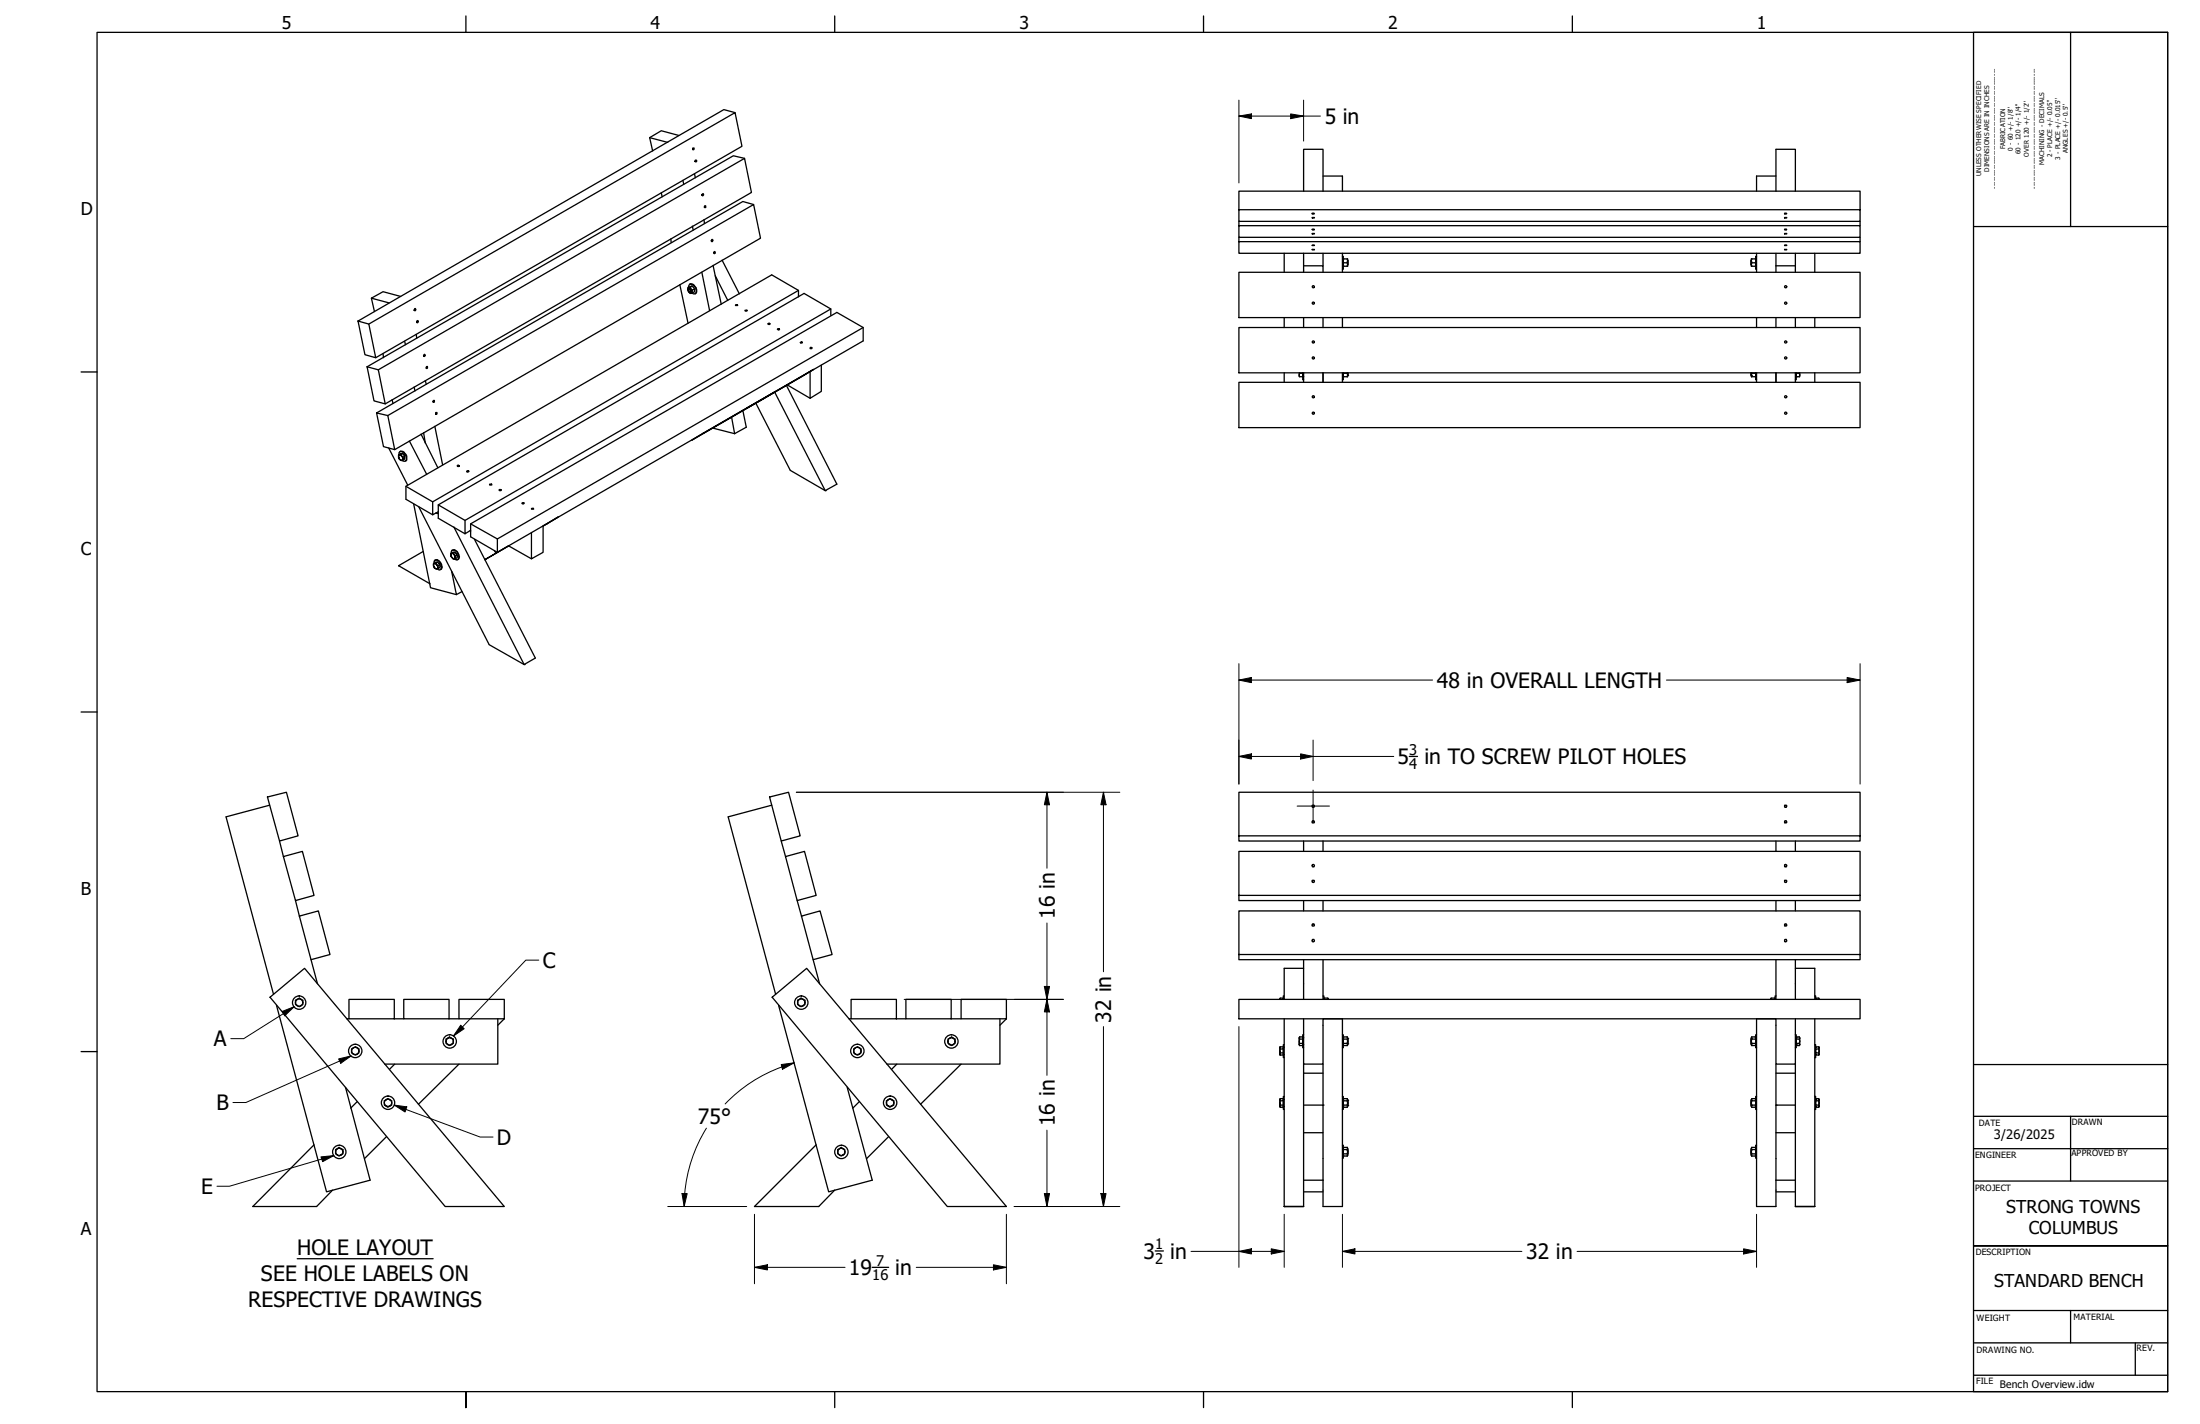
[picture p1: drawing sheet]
<svg xmlns="http://www.w3.org/2000/svg" width="432mm" height="279mm" viewBox="0 0 432 279" stroke-linecap="round" stroke-linejoin="round" font-family="sans-serif">
<!-- layer: Visible (ANSI) -->
<g fill="none" stroke="#000" stroke-width=".25">
<path d="M127.5 27l3.6 .9M127.5 27l.6 2.6M129.8 37.8l.2 .8M133.3 26.6l-3.5-.9-2.3 1.3M134 35.4l.2 .8M136 29h.2l-.1 .4h-.1zM136.3 34.1l.2 .8M144.3 22.1l-2.2-.6-71.8 41.5M146.1 31.1l-2.2-.5-71.8 41.4M255.9 37.5v-8.2h3.8v8.2M259.7 34.5h3.8v3M348.6 37.5v-8.2h3.8v8.2"/>
<path d="M348.6 34.5h-3.8v3M72.9 58.5l.6 2.6M78.7 58.2l-3.5-1-2.3 1.3 3.5 .9M131.7 46.9v.7M133.4 55.9l1.6 7.5M135 56.5a.42 .42 0 0 1 .5-.1 .42 .42 0 0 1 .2 .4l.2 .1v.5a.48 .48 0 0 1-.6 .1 .48 .48 0 0 1-.3-.4zM135 56.5l.6-.3a.55 .55 0 0 1 .7 .5v.5l-.4 .3M135 56.5a.67 .67 0 0 1 .7 .3 .67 .67 0 0 1-.1 .8v-.1a.74 .74 0 0 1-.6-1zM135.1 56.4a.56 .56 0 0 1 .4-.6 .56 .56 0 0 1 .6 .2 1.17 1.17 0 0 1 .3 1.7l-.6-.2M135.1 56.9a.25 .25 0 0 1 .3-.3 .25 .25 0 0 1 .2 .3l.1 .3-.3 .1M135.1 56.8a.28 .28 0 0 1 .4 .1 .28 .28 0 0 1-.1 .4zM135.2 56.6h.1"/>
<path d="M135.4 55.8a1.18 1.18 0 0 1 1.3 1.6l-.2 .3M135.4 57.3h.1M135.6 57.3h.1M135.9 44.4l.2 .7M135.9 56.1l-.4 .3M136.3 56.7l-.4 .2M137.8 53.4l1.5 7.6M138.2 43.1l.1 .8M139.7 47a.22 .22 0 0 1 .3 .2 .22 .22 0 0 1-.3 .2zM140 52.1l1.6 7.6M140.4 54.1l2.4 4.8M141.7 51.1l3.4 6.6"/>
<path d="M144.4 59.8h.3l.1 .1h-.4zM147.9 40.1l-2.1-.6-71.9 41.5M156.7 58.3v-1.3l-5.2-3.1-71.8 41.5v2.6l5.2 3M156.7 57l-71.8 41.5-5.2-3.1M243.2 53.4h121.9v8.9h-121.9zM243.2 41.1h121.9v2.3h-121.9v-5.9h121.9v3.6M243.2 43.4v3.2h121.9v-2.3h-121.9M243.2 46.6v3.1h121.9v-2.3h-121.9M252.1 49.7v3.7M255.9 52.2h3.8v1.2M255.9 49.7v3.7M257.6 42.7l.4 .1z"/>
<path d="M257.6 41.8l.4 .1-.4 .1zM257.6 45.8l.4 .1zM257.6 45h.4l-.4 .1zM257.6 48.9l.4 .1zM257.6 48.1l.4 .1zM259.7 49.7v2.5M263.5 50.3h.2v2.5h-.2M263.5 49.7v3.7M263.7 52.2h.8v-1.4l-.1 1.4M263.7 50.8h.7M263.7 50.8v1.4M263.7 51.6h.7"/>
<path d="M264.5 51.1v.9zM343.7 51.1v.9zM343.8 50.8v1.4M343.8 51.6h.7M344.5 50.8h-.8v1.4h.9M344.6 50.8l-.1 1.4M344.8 50.3h-.2v2.5h.2M344.8 49.7v3.7M348.6 49.7v3.7M348.6 52.2h3.8M350.3 42.7l.4 .1zM350.3 41.8l.4 .1-.4 .1z"/>
<path d="M350.3 45.8l.4 .1zM350.3 45h.4l-.3 .1zM350.3 48.9l.4 .1zM350.3 48.1l.4 .1zM352.4 49.7v3.7M356.2 49.7v3.7M365.1 43.4v.9M365.1 46.6v.8M70.3 63l2.1 .6 1.3 6.6-2.1-.6zM72.1 72l2.2 .6 1.3 6.6-2.2-.5zM72.4 63.6l71.9-41.5 1.3 6.6-71.9 41.5M74.3 72.6l71.8-41.5 1.4 6.7-71.9 41.4"/>
<path d="M75.2 69.4l.1 .8M77 78.4l.1 .8M79.4 67l.2 .6M81.3 75.9l.1 .8M81.4 60.6v-.1a.2 .2 0 0 1 .2 .3 .2 .2 0 0 1-.3 .1zM81.7 65.6l.1 .8M81.9 62.9h.1a.22 .22 0 0 1 .1 .3 .22 .22 0 0 1-.2 .1zM83.5 74.7l.2 .7M83.7 72l.1-.1a.19 .19 0 0 1 .1 .2 .19 .19 0 0 1-.2 .1zM146.2 60.9l.4 .1h-.3zM150.7 63.5h.4a.22 .22 0 0 1-.2 .2 .22 .22 0 0 1-.2-.2zM152 77h.1"/>
<path d="M152.1 77l9.9 19.3M152.7 64.5h.2l.1 .2-.2 .1-.2-.2zM154.3 75.6l10 19.4-2.3 1.3-6.9-4-6.8-13.2M154.5 75.5l4.5 2.6M157.1 67.1h.3a.18 .18 0 0 1-.1 .2 .18 .18 0 0 1-.2-.1zM159.1 68.2h.2a.17 .17 0 0 1-.1 .2 .17 .17 0 0 1-.2-.2zM161.2 71.6v5.2l-2.2 1.3v-5.2M163.1 61.9v-1.3l-5.3-3-71.8 41.5v2.6l5.3 3M163.1 60.6l-71.8 41.5-5.3-3M169.4 64.3l-71.8 41.4-5.2-2.9M243.2 64.3h121.9v8.9h-121.9zM243.2 75h121.9v8.9h-121.9z"/>
<path d="M252.1 62.3v2M252.1 73.2v1.8M255 73.6l.1 .3zM255 73.2v.4M255.1 73.2h.6v1.3h.2M255.1 73.2l-.1 .4M255.1 73.2h.1M255.7 73.2v.7h-.6M255.7 73.9h.1M255.9 62.3v2M255.9 73.2v1.8M259.7 62.3v2"/>
<path d="M259.7 73.2v1.8M263.5 62.3v2M263.5 73.2v1.8M263.7 73.2v1.3h-.2M263.7 73.2v.7M263.7 73.2h.7M264.4 73.2v.7M264.5 73.7h.1M264.5 73.7v-.5v.7h-.8M264.6 73.2l-.1 .5M343.7 73.2v.5M343.7 73.7h.1"/>
<path d="M343.7 73.7v-.5v.7h.9M343.8 73.2v.7M343.8 73.2h.1M343.8 73.2h.7M344.5 73.9l.1-.7v1.3h.2M344.8 62.3v2M344.8 73.2v1.8M348.6 62.3v2M348.6 73.2v1.8M352.4 62.3v2M352.4 73.2v1.8M352.6 73.2v1.3h-.2"/>
<path d="M352.6 73.9h.1M352.6 73.9h.5M353.1 73.2h.1M353.1 73.2h-.5v.7M353.1 73.2l.1 .4M353.2 73.6l-.1 .3M353.2 73.2v.4M356.2 62.3v2M356.2 73.2v1.8M73.9 81l2.2 .5 1.4 6.7-2.2-.6zM76.1 81.5l71.8-41.4 1.4 6.6-71.8 41.5M76.3 87.9l3.7 7.3"/>
<path d="M78.2 89.2h.2l-.2 .3zM78.2 89.5l.2 .6zM78.3 89.2a.47 .47 0 0 1 .2-.6 .47 .47 0 0 1 .7 .2l.2 .3a.89 .89 0 0 1 0 1.4l-.5-.2M78.4 89.2h.3l.1 .3zM78.4 90.1l.4 .2zM78.5 88.6a.79 .79 0 0 1 1.1 .5l.2 .4a.68 .68 0 0 1-.2 .9M78.7 89.2l.4-.2h-.4l-.5 .2M78.8 89h.1M78.8 89.5l.3 .2a.39 .39 0 0 1-.3 .6 .47 .47 0 0 0 .3-.4 .47 .47 0 0 0-.3-.4zM79.1 89l.3 .5-.3 .2M79.2 89.2h.1M79.4 89.5v.6l-.3 .2"/>
<path d="M79.4 89.7v.1M80.3 86.5l3.4 6.5M81.2 98.9l3.3 16.4 5.1 1.4M82.2 99.5l13.8 27 6.9 3.9 2.2-1.3-12-23.3M82.6 85.2l3.3 6.6M83.1 84.9l.4 2.1M84.9 98.5v2.5l1.1-.6M85.3 83.7l1.6 7.5M91.7 92.4l.3 .1a.22 .22 0 0 1-.2 .1 .22 .22 0 0 1-.2-.1zM98 96.1l.1-.1 .3 .2-.4 .1zM104.4 99.7h.2l.1 .2h-.4zM135.8 86.4l23.9-13.9z"/>
<path d="M139.9 84l4.3 1.1M143.6 81.9l.6 3.2M145.8 80.5l.7 3.3-2.3 1.3M146.6 80.1l5.4-3.1zM162 96.3h.1M78.2 111h.1M78.2 111l6.2 3.6M83.1 108.2l-4.9 2.8M85.1 110.6h.2l-.2 .2zM85.1 110.8l.2 .6zM85.2 110.5v-.1a.47 .47 0 0 1 .2-.5 .47 .47 0 0 1 .5 .1 1.49 1.49 0 0 1 .7 1.6 .47 .47 0 0 1-.4 .3 .47 .47 0 0 1-.4-.3M85.3 110.6l.2-.1 .2 .2z"/>
<path d="M85.3 111.4l.4 .2zM85.3 109.9a1.09 1.09 0 0 1 1.4 1.1v.6l-.3 .2M85.5 100.7l.5 .1M85.5 110.5l.4-.2h-.4l-.4 .3M85.7 110.3h.1M85.7 110.7l.2 .3v.6h-.1a.51 .51 0 0 0-.1-.9zM85.9 110.3l.5 .5-.5 .2M86.1 110.6h.1M86.4 111.1h.1M86.4 110.8v.5l-.5 .3M88.5 108.6l.2-.1-.2 .4zM88.5 108.9l.2 .5z"/>
<path d="M88.6 112.1l1 4.6 1.1-.6M88.7 108.5h.3l.2 .3zM88.7 109.4l.5 .2h-.3zM88.8 107.9a1.06 1.06 0 0 1 1.3 1.2v.5l-.3 .2M89 108.5l.3-.1-.7 .1a.52 .52 0 0 1 .3-.6 .52 .52 0 0 1 .7 .4 .92 .92 0 0 1 .1 1.6l-.5-.3M89.1 108.4h.1M89.1 103.4l13.8 27M89.2 108.8l.2 .3v.5h-.2a.41 .41 0 0 0 0-.6zM89.3 108.4l.4 .5-.3 .2M89.5 108.6h.1M89.7 109.1h.1M89.7 108.9v.5l-.3 .2"/>
<path d="M91.3 102.1v2.6l1.1-.6M92.3 104.1l.1 .1M97.6 105.7v2.7l71.8-41.5v-2.6l-5.1-3-71.9 41.5v2.5l5.2 3.1M99.8 107.1l-4.6 2.7 2.2-1.3-.4-.5M99.8 107.1l-2.4 1.4M99.8 107.1l4.5 2.5M106.6 103.2l3-1.8zM106.6 103.2v5.2l-2.3 1.2v-5.1M102.9 130.4h.1M52.5 156.4l3.7-1 2.3 8.6-3.6 1zM52.9 158l-8.5 2.3 9.3 34.8M151 156.4l3.8-1 2.3 8.6-3.8 1z"/>
<path d="M151.5 158l-8.6 2.3 9.3 34.8M54.9 165l.7 3.1M55.6 168.1l3.8-1.1 2.2 8.7-3.6 1zM58 176.7l.8 3M58.8 179.7l3.7-1 2.3 8.6-3.8 1zM153.3 165l.9 3.1M154.2 168.1l3.7-1.1 2.3 8.7-3.7 1zM156.5 176.7l.8 3M157.3 179.7l3.7-1 2.3 8.6-3.7 1zM243.2 164h121.9v1h-121.9v-9.6h121.9v8.6M243.2 175.7h121.9v1h-121.9v-9.7h121.9v8.7M255.9 165v2"/>
<path d="M255.9 176.7v2M257.6 169.7h.3a.24 .24 0 0 1 0 .3 .24 .24 0 0 1-.3 0zM259.7 165v2M259.7 176.7v2M348.6 165v2M348.6 176.7v2M350.3 169.7h.3a.24 .24 0 0 1 0 .3 .24 .24 0 0 1-.3 0zM352.4 165v2M352.4 176.7v2M53 195.7l6.8-5.7 39.2 46.7h-11.6zM54.3 197.3l9.8 36.5 8.5-2.2-4.8-18.2M58.4 196.1h.7"/>
<path d="M59.1 196.1a.72 .72 0 0 1 .2 1.1 .72 .72 0 0 1-1.1 0 .72 .72 0 0 1 .2-1.1M59.1 196.1l-.3-.3-.5 .3M59.1 196.1l.3 .2v.8l-.6 .4-.8-.4v-.8l.3-.2M61 188.3l1.3 4.7M68.1 199.9h.4M68.5 196.1h8.9v3.8h-8.9zM77.4 199.9h1.8M79.2 196.1h8.9v3.8h-8.9zM88.1 199.9h2M90.1 196.1h8.9v3.8h-8.9zM97.7 199.9v8.9h-22.2M99 199.9l-1.3 1.3"/>
<path d="M151.6 195.7l6.7-5.7 39.2 46.7h-11.6zM152.8 197.3l9.8 36.5 8.6-2.2-4.9-18.2M156.5 196.3l.7-.5 .8 .5v.8l-.8 .4-.7-.4zM159.6 188.3l1.3 4.7M166.6 199.9h.4M167 196.1h8.9v3.8h-8.9zM175.9 199.9h1.9M177.8 196.1h8.9v3.8h-8.9zM186.7 199.9h1.9M188.6 196.1h8.9v3.8h-8.9zM196.3 199.9v8.9h-22.2M197.5 199.9l-1.2 1.3"/>
<path d="M243.2 196.1h121.9v3.8h-121.9zM243.2 187.3h121.9v1h-121.9v-9.6h121.9v8.6M251.9 196h.1M252.1 199.9v36.8M252.1 195.4h-.2v.7v-.3h-.6l-.1 .3 .1-.3M255.9 199.9v8.9h3.8v-8.9h3.8v36.8h-3.8v-14.5M255.9 190h-3.8v6.1M255.9 188.3v7.8M257.6 184.3h.3l.1 .2v.2l-.3 .1-.1-.1zM259.7 195.4h.1v.7l.1-.3M259.7 188.3v7.8M259.9 195.8l-.1 .2"/>
<path d="M260.6 195.8l.1 .3-.1-.3h-.7M347.6 195.8v.3v-.3h.7M348.3 195.8l.1 .2M348.6 195.4h-.2v.7l-.1-.3M348.6 188.3v7.8M350.4 184.3h.2l.1 .2v.2l-.3 .1-.1-.1zM352.4 188.3v7.8M352.4 190h3.8v6.1M352.4 199.9v8.9h-3.8v-8.9h-3.8v36.8h3.8v-14.5M356.2 195.4h.2v.7v-.3h.6v.3v-.3M356.2 199.9v36.8M356.4 196h.1"/>
<path d="M70.1 216.2l-1.3 1.2M75.4 216l.7-.4 .8 .4v.8l-.8 .5-.7-.5zM77.5 208.8l-1 1M87.5 204.3v.4l.7 .4 .8-.4v-.4M87.5 204.3a.72 .72 0 0 0 .8 .8 .72 .72 0 0 0 .7-.8M87.9 203.7l.3-.2 .8 .4v.4M87.9 203.7l-.4 .2v.4M87.9 203.7a.72 .72 0 0 1 1.1 .6M87.9 203.7l-.4 .6M90.1 208.8l-8 7.9M167.9 206.8a.79 .79 0 0 1-.3-.8 .79 .79 0 0 1 .7-.6 .76 .76 0 0 1 .8 .6 .76 .76 0 0 1-.4 .8M167.9 206.8l.4 .2 .4-.2"/>
<path d="M167.9 206.8h.7M168.6 206.8a.72 .72 0 0 0 .2-1.1 .72 .72 0 0 0-1.1 0 .72 .72 0 0 0 .2 1.1M168.7 216.2l-1.3 1.2M174 216l.7-.4 .7 .4v.8l-.7 .5-.7-.5zM176 208.8l-1 1M187.1 203.7a.72 .72 0 0 0-1 .4 .72 .72 0 0 0 .5 1 .72 .72 0 0 0 .9-.8M187.1 203.7l.4 .6M187.1 203.7l-.3-.2-.7 .4v.8l.7 .4 .7-.4v-.4M187.1 203.7l.4 .2v.4M188.6 208.8l-7.9 7.9M251.2 217l.1 .3zM251.2 206.8l.1 .2z"/>
<path d="M251.3 215.6h.6v.4h-.6M251.3 205.4h.6v.4h-.6M251.3 216.8h.6M251.3 206.6h.6M251.3 215.6v.4M251.3 205.4v.4M251.3 215.6l-.1 1.4 .1-1M251.3 205.4l-.1 1.4 .1-1M251.9 216v1.3h-.6M251.9 215.7h.1M251.9 217.1h.1M251.9 205.8v1.2h-.6"/>
<path d="M251.9 205.5h.1M251.9 206.9h.1M252.1 215.1h-.2v2.6h.2M252.1 205h-.2v2.5h.2M255 204.9l.1 .2zM255.1 203.5h.6v.4h-.6M255.1 204.7h.6M255.1 203.5v.4M255.1 203.5l-.1 1.4 .1-1M255.7 203.9v1.2h-.6M255.7 203.6h.1M255.7 205h.1"/>
<path d="M255.9 203h-.2v2.6h.2M255.9 216.8h3.8v5.4h-3.8M255.9 210.6h3.8M255.9 208.8v27.9M259.7 216.8h.1M259.7 208.8v8M263.5 203h.2v2.6h-.2M263.5 215.1h.2v2.6h-.2M263.7 217.1v.2M263.7 205v.1M263.7 215.6v1.7M263.7 203.5v1.6"/>
<path d="M263.7 215.6h.7M263.7 216.8h.7M263.7 217.3h.7M263.7 216h.7M263.7 215.6v.1M263.7 203.9h.7M263.7 204.7h.7M263.7 205.1h.7M264.4 203.5h-.7v.1M264.4 215.6v1.7M264.4 203.5v1.6M264.5 215.9v1"/>
<path d="M264.5 215.9h.1M264.5 216.9h.1M264.5 203.8v1M264.5 203.8h.1M264.5 204.8h.1M343.7 215.9v1M343.7 216.9h.1M343.7 215.9h.1M343.7 203.8v1M343.7 204.8h.1M343.7 203.8h.1M343.8 216.8h.7"/>
<path d="M343.8 217.3h.7M343.8 216h.7M343.8 215.6v1.7M343.8 203.5v1.6M343.8 203.9h.7M343.8 203.5h.7M343.8 204.7h.7M343.8 205.1h.7M344.5 215.6l.1 .1M344.5 203.5l.1 .1M344.5 215.6v1.7M344.5 203.5v1.6"/>
<path d="M344.5 215.6h-.7l-.1 .1 .1 1.6M344.6 217.1l-.1 .2M344.6 205l-.1 .1M344.8 203h-.2v2.6h.2M344.8 215.1h-.2v2.6h.2M348.6 210.6h3.8M348.6 216.8h.1M348.6 208.8v8M352.4 216.8h-3.8v5.4h3.8M352.4 203h.2v2.6h-.2M352.4 208.8v27.9M352.6 204.7v.4h.5"/>
<path d="M352.6 205h.1M352.6 203.6h.1M353.1 203.9h-.5v.8h.5M353.1 203.5h-.5v.4M353.1 203.5v.4M353.1 203.9v1.2M353.1 203.5v1.6M356.2 215.1h.2v2.6h-.2M356.2 205h.2v2.5h-.2M356.4 217.1h.1M356.4 215.7h.1M356.4 206.9h.1"/>
<path d="M356.4 205.5h.1M356.4 216.8v.5h.6M356.4 206.6v.4h.6M357 215.6h-.6v.4M357 205.4h-.6v.4M357 215.6v.4M357 216v1.3M357 205.4v.4M357 205.8v1.2M357 205.4v1.6M357 215.6v1.7M357 216h-.6v.8h.6"/>
<path d="M357 205.8h-.6v.8h.6M61.6 224.6l-12 12.1h12.5l3.2-3.2M65.9 225.6l.6-.5 .8 .5v.8l-.8 .4-.6-.4zM75.9 223l-4.4 4.3M160.2 224.6l-12.1 12.1h12.6l3.1-3.2M164.4 225.6l.7-.5 .7 .5v.8l-.7 .4-.7-.4zM174.4 223l-4.3 4.3M252.1 236.7h.1M252.1 236.7h3.8zM255.9 233.8h3.8M255.9 231.6h3.8M263.5 224.7h.2v2.5h-.2"/>
<path d="M263.7 226.7v.1M263.7 225.1v1.7M263.7 225.6h.7M263.7 226.4h.7M263.7 226.8h.7M264.4 225.1h-.7v.2M264.4 225.1v1.7M264.5 225.5v1zM343.7 225.5v1zM343.8 225.1v1.7M343.8 225.6h.7M343.8 225.1h.7"/>
<path d="M343.8 226.4h.7M343.8 226.8h.7M344.5 225.1l.1 .2M344.5 225.1v1.7M344.6 226.7l-.1 .1M344.8 224.7h-.2v2.5h.2M348.6 231.6h3.8M348.6 233.8h3.8M352.4 236.7h3.8z"/>
<circle cx="136.6" cy="31.6" r=".18"/>
<circle cx="137.9" cy="38.2" r=".19"/>
<circle cx="138.4" cy="40.5" r=".16"/>
<circle cx="140.3" cy="49.5" r=".18"/>
<circle cx="257.8" cy="59.5" r=".21"/>
<circle cx="257.8" cy="56.3" r=".21"/>
<circle cx="350.5" cy="59.5" r=".21"/>
<circle cx="350.5" cy="56.3" r=".21"/>
<circle cx="83.3" cy="69.8" r=".18"/>
<circle cx="85.1" cy="78.7" r=".16"/>
<circle cx="257.8" cy="70.2" r=".21"/>
<circle cx="257.8" cy="77.9" r=".21"/>
<circle cx="257.8" cy="67.1" r=".21"/>
<circle cx="350.5" cy="70.2" r=".21"/>
<circle cx="350.5" cy="77.9" r=".21"/>
<circle cx="350.5" cy="67.1" r=".21"/>
<circle cx="85.6" cy="81.1" r=".16"/>
<circle cx="89.9" cy="91.4" r=".17"/>
<circle cx="96.3" cy="95.1" r=".18"/>
<circle cx="102.6" cy="98.7" r=".18"/>
<circle cx="257.8" cy="81.1" r=".21"/>
<circle cx="350.5" cy="81.1" r=".21"/>
<circle cx="257.8" cy="158.2" r=".24"/>
<circle cx="350.5" cy="158.2" r=".24"/>
<circle cx="257.8" cy="161.2" r=".24"/>
<circle cx="257.8" cy="172.9" r=".24"/>
<circle cx="350.5" cy="172.9" r=".24"/>
<circle cx="350.5" cy="161.2" r=".24"/>
<circle cx="58.7" cy="196.7" r="1.31"/>
<circle cx="157.3" cy="196.7" r="1.31"/>
<circle cx="157.3" cy="196.7" r=".72"/>
<circle cx="257.8" cy="181.5" r=".24"/>
<circle cx="350.5" cy="181.5" r=".24"/>
<circle cx="69.7" cy="206.2" r="1.31"/>
<circle cx="69.7" cy="206.2" r=".72"/>
<circle cx="69.7" cy="206.2" r=".73"/>
<circle cx="76.2" cy="216.4" r="1.31"/>
<circle cx="76.2" cy="216.4" r=".72"/>
<circle cx="88.3" cy="204.3" r="1.31"/>
<circle cx="168.3" cy="206.2" r="1.31"/>
<circle cx="174.7" cy="216.4" r="1.31"/>
<circle cx="174.7" cy="216.4" r=".72"/>
<circle cx="186.7" cy="204.3" r="1.31"/>
<circle cx="66.6" cy="226" r="1.31"/>
<circle cx="66.6" cy="226" r=".72"/>
<circle cx="165.1" cy="226" r="1.31"/>
<circle cx="165.1" cy="226" r=".72"/>
</g>
<!-- layer: Symbol (ANSI) -->
<path d="M58.3 247h26.7" fill="none" stroke="#000" stroke-width=".25"/>
<!-- layer: Title (ANSI) -->
<g fill="none" stroke="#000" stroke-width=".25">
<path d="M387.4 6.4h38v266.7h-38zM406.4 6.3v38.1M387.3 44.4h38.1M387.3 208.9h38.1M387.3 219h38.1M406.4 219v12.7M387.3 225.4h38.1M387.3 231.7h38.1M387.3 257.1h38.1M406.4 257.1v6.4M425.4 244.4h-38h38M387.3 263.5h38.1"/>
<path d="M387.3 269.8h38.1M419.1 263.5v6.3"/>
</g>
<!-- layer: Border (ANSI) -->
<path d="M19.1 6.3h406.3v266.7h-406.3zM91.4 3.1v3.3M163.8 3.1v3.3M236.2 3.1v3.3M308.6 3.1v3.3M15.9 73h3.1M15.9 139.7h3.1M15.9 206.3h3.1M91.4 276.2v-3.2v3.2M163.8 273v3.2M236.2 273v3.2M308.6 273v3.2" fill="none" stroke="#000" stroke-width=".25"/>
<!-- layer: Dimension (ANSI) -->
<g fill="none" stroke="#000" stroke-width=".2">
<path d="M243.2 19.6v16.3M255.9 19.6v8.1M243.2 22.8l2.4-.4v.9zM243.2 22.8h16M253.3 22.4l2.6 .4-2.6 .5zM243.2 133.4l2.4-.5v1zM243.2 133.4h38M243.2 130.2v23.6M327.1 133.4h38M362.5 132.9l2.6 .5-2.6 .5zM365.1 130.2v23.6M156.3 155.4h63.5"/>
<path d="M205.5 155.4v14.9M205.5 155.4l.5 2.5h-1zM216.6 155.4v35.3M216.6 155.4l.5 2.5h-1zM243.2 148.4l2.4-.5v1zM243.2 148.4h30.4M255.3 147.9l2.4 .5-2.4 .5zM257.7 145.2v8M177.5 196.1h31.2M205 193.5h1l-.5 2.6zM205.5 181.1v29.9M205.5 196.1l.5 2.4h-1z"/>
<path d="M153.3 208.9l2.6-.4-2.3 1.3zM153.5 209.3a29.1 29.1 0 0 0-11.2 7.3M155.9 208.5l-2.5 .8M216.6 201.4v35.3M243.2 201.4v47.3M131.1 236.7h15.5M133.9 234.2h1l-.6 2.5zM134.4 234.2l-.1 2.5M138.6 221.4a29.1 29.1 0 0 0-4.2 12.8M148.1 238.3v13.6M197.5 238.3v13.6M199.1 236.7h20.7"/>
<path d="M205 234.2h1l-.5 2.5zM205.5 221.7v15M216.1 234.2h1l-.5 2.5zM252.1 238.3v10.4M263.5 238.3v10.4M344.8 238.3v10.4M148.1 248.7l2.5-.5v1zM148.1 248.7h17.8M179.8 248.7h17.7M195 248.2l2.5 .5-2.5 .5zM233.8 245.5h18.3M243.2 245.5l2.4-.5v1z"/>
<path d="M249.5 245l2.6 .5-2.6 .5zM263.5 245.5l2.4-.5v1zM263.5 245.5h35.2M309.5 245.5h35.3M342.2 245l2.6 .5-2.6 .5z"/>
</g>
<g fill="#000">
<path d="M243.2 22.8l2.4-.4v.9z" fill-rule="evenodd"/>
<path d="M253.3 22.4l2.6 .4-2.6 .5z" fill-rule="evenodd"/>
<path d="M243.2 133.4l2.4-.5v1z" fill-rule="evenodd"/>
<path d="M362.5 132.9l2.6 .5-2.6 .5z" fill-rule="evenodd"/>
<path d="M205.5 155.4l.5 2.5h-1z" fill-rule="evenodd"/>
<path d="M216.6 155.4l.5 2.5h-1z" fill-rule="evenodd"/>
<path d="M243.2 148.4l2.4-.5v1z" fill-rule="evenodd"/>
<path d="M255.3 147.9l2.4 .5-2.4 .5z" fill-rule="evenodd"/>
<path d="M205 193.5h1l-.5 2.6z" fill-rule="evenodd"/>
<path d="M205.5 196.1l.5 2.4h-1z" fill-rule="evenodd"/>
<path d="M153.3 208.9l2.6-.4-2.3 1.3z" fill-rule="evenodd"/>
<path d="M133.9 234.2h1l-.6 2.5z" fill-rule="evenodd"/>
<path d="M205 234.2h1l-.5 2.5z" fill-rule="evenodd"/>
<path d="M216.1 234.2h1l-.5 2.5z" fill-rule="evenodd"/>
<path d="M148.1 248.7l2.5-.5v1z" fill-rule="evenodd"/>
<path d="M195 248.2l2.5 .5-2.5 .5z" fill-rule="evenodd"/>
<path d="M243.2 245.5l2.4-.5v1z" fill-rule="evenodd"/>
<path d="M249.5 245l2.6 .5-2.6 .5z" fill-rule="evenodd"/>
<path d="M263.5 245.5l2.4-.5v1z" fill-rule="evenodd"/>
<path d="M342.2 245l2.6 .5-2.6 .5z" fill-rule="evenodd"/>
</g>
<path d="M276.6 148.4h1.6M171.2 248.7h3.2M226.7 245.4h1.6" fill="none" stroke="#000" stroke-width=".25"/>
<!-- layer: Center Mark (ANSI) -->
<path d="M254.6 158.2h6.3M257.7 155v6.4" fill="none" stroke="#000" stroke-width=".2"/>
<!-- layer: Symbol (ANSI) -->
<path d="M55.4 198.5l2.3-1-1.8 1.8zM57.7 197.5l-9.9 6.3h-2.5M105.7 188.4h-2.5l-14.2 14.9M66.5 207.8l2.4-.6-2 1.4zM68.9 207.2l-20.6 9.1h-2.6M77.4 216.8l16.8 6.3h2.6M77.4 216.8l2.4 .4-.3 1zM90.4 201.2l.7 .6-2.1 1.5zM63 227l2.5-.3-2.2 1.2zM65.5 226.7l-20.5 6h-2.4" fill="none" stroke="#000" stroke-width=".2"/>
<g fill="#000">
<path d="M55.4 198.5l2.3-1-1.8 1.8z" fill-rule="evenodd"/>
<path d="M66.5 207.8l2.4-.6-2 1.4z" fill-rule="evenodd"/>
<path d="M77.4 216.8l2.4 .4-.3 1z" fill-rule="evenodd"/>
<path d="M90.4 201.2l.7 .6-2.1 1.5z" fill-rule="evenodd"/>
<path d="M63 227l2.5-.3-2.2 1.2z" fill-rule="evenodd"/>
</g>
<g font-size="4.1">
<text x="260" y="24.3">5 in</text>
<text x="282" y="135">48 in OVERALL LENGTH</text>
<text x="274.3" y="149.9">5</text>
<text x="279.6" y="149.9">in TO SCREW PILOT HOLES</text>
<text x="207" y="180.3" transform="rotate(-90 207 180.3)">16 in</text>
<text x="106.5" y="189.9">C</text>
<text x="218.1" y="200.7" transform="rotate(-90 218.1 200.7)">32 in</text>
<text x="42" y="205.3">A</text>
<text x="42.5" y="217.8">B</text>
<text x="137" y="220.5">75°</text>
<text x="207" y="221" transform="rotate(-90 207 221)">16 in</text>
<text x="97.5" y="224.6">D</text>
<text x="39.5" y="234.3">E</text>
<text x="51.2" y="251.3">SEE HOLE LABELS ON</text>
<text x="58.3" y="246.3">HOLE LAYOUT</text>
<text x="166.6" y="250.2">19</text>
<text x="175.7" y="250.2">in</text>
<text x="224.5" y="247">3</text>
<text x="229.7" y="247">in</text>
<text x="299.6" y="247.1">32 in</text>
<text x="48.7" y="256.4">RESPECTIVE DRAWINGS</text>
</g>
<g font-size="3.5">
<text x="55.3" y="5.7">5</text>
<text x="127.7" y="5.7">4</text>
<text x="200.1" y="5.8">3</text>
<text x="272.5" y="5.8">2</text>
<text x="344.8" y="5.8">1</text>
<text x="15.8" y="42.2">D</text>
<text x="15.8" y="109">C</text>
<text x="15.8" y="175.6">B</text>
<text x="393.8" y="237.9">STRONG TOWNS</text>
<text x="15.8" y="242.2">A</text>
<text x="398.2" y="242.1">COLUMBUS</text>
<text x="391.4" y="252.6">STANDARD BENCH</text>
</g>
<g font-size="2.9">
<text x="276.6" y="148.1">3</text>
<text x="276.6" y="150.9">4</text>
<text x="226.7" y="245.1">1</text>
<text x="171.2" y="251.2">16</text>
<text x="172" y="248.3">7</text>
<text x="226.7" y="248">2</text>
</g>
<text font-size="2.5" x="391.3" y="223.5">3/26/2025</text>
<text font-size="2" x="392.5" y="272.3">Bench Overview.idw</text>
<g font-size="1.7">
<text x="388.4" y="221">DATE</text>
<text x="406.7" y="220.7">DRAWN</text>
<text x="387.7" y="227.2">ENGINEER</text>
<text x="406.6" y="226.9">APPROVED BY</text>
<text x="387.7" y="233.6">PROJECT</text>
<text x="387.8" y="246.2">DESCRIPTION</text>
<text x="387.9" y="259.2">WEIGHT</text>
<text x="407" y="258.9">MATERIAL</text>
<text x="387.9" y="265.4">DRAWING NO.</text>
<text x="419.4" y="265.1">REV.</text>
<text x="387.9" y="271.6">FILE</text>
</g>
<g font-size="1.3">
<text x="393.5" y="29.3" transform="rotate(-90 393.5 29.3)">FABRICATION</text>
<text x="395.1" y="29.5" transform="rotate(-90 395.1 29.5)">0 - 60 +/- 1/8''</text>
<text x="388.9" y="34.5" transform="rotate(-90 388.9 34.5)">UNLESS OTHERWISE SPECIFIED</text>
<text x="390.4" y="33.7" transform="rotate(-90 390.4 33.7)">DIMENSIONS ARE IN INCHES</text>
<text x="396.6" y="30.2" transform="rotate(-90 396.6 30.2)">60 - 120 +/- 1/4''</text>
<text x="398.2" y="30.7" transform="rotate(-90 398.2 30.7)">OVER 120 +/- 1/2''</text>
<text x="401.2" y="32.3" transform="rotate(-90 401.2 32.3)">MACHINING - DECIMALS</text>
<text x="402.8" y="30.9" transform="rotate(-90 402.8 30.9)">2 - PLACE +/- 0.05''</text>
<text x="404.4" y="31.3" transform="rotate(-90 404.4 31.3)">3 - PLACE +/- 0.015''</text>
<text x="405.9" y="30.1" transform="rotate(-90 405.9 30.1)">ANGLES +/- 0.5''</text>
<text x="391.9" y="37" transform="rotate(-90 391.9 37)">--------------------------------------------------</text>
<text x="399.7" y="37" transform="rotate(-90 399.7 37)">--------------------------------------------------</text>
</g>
</svg>
